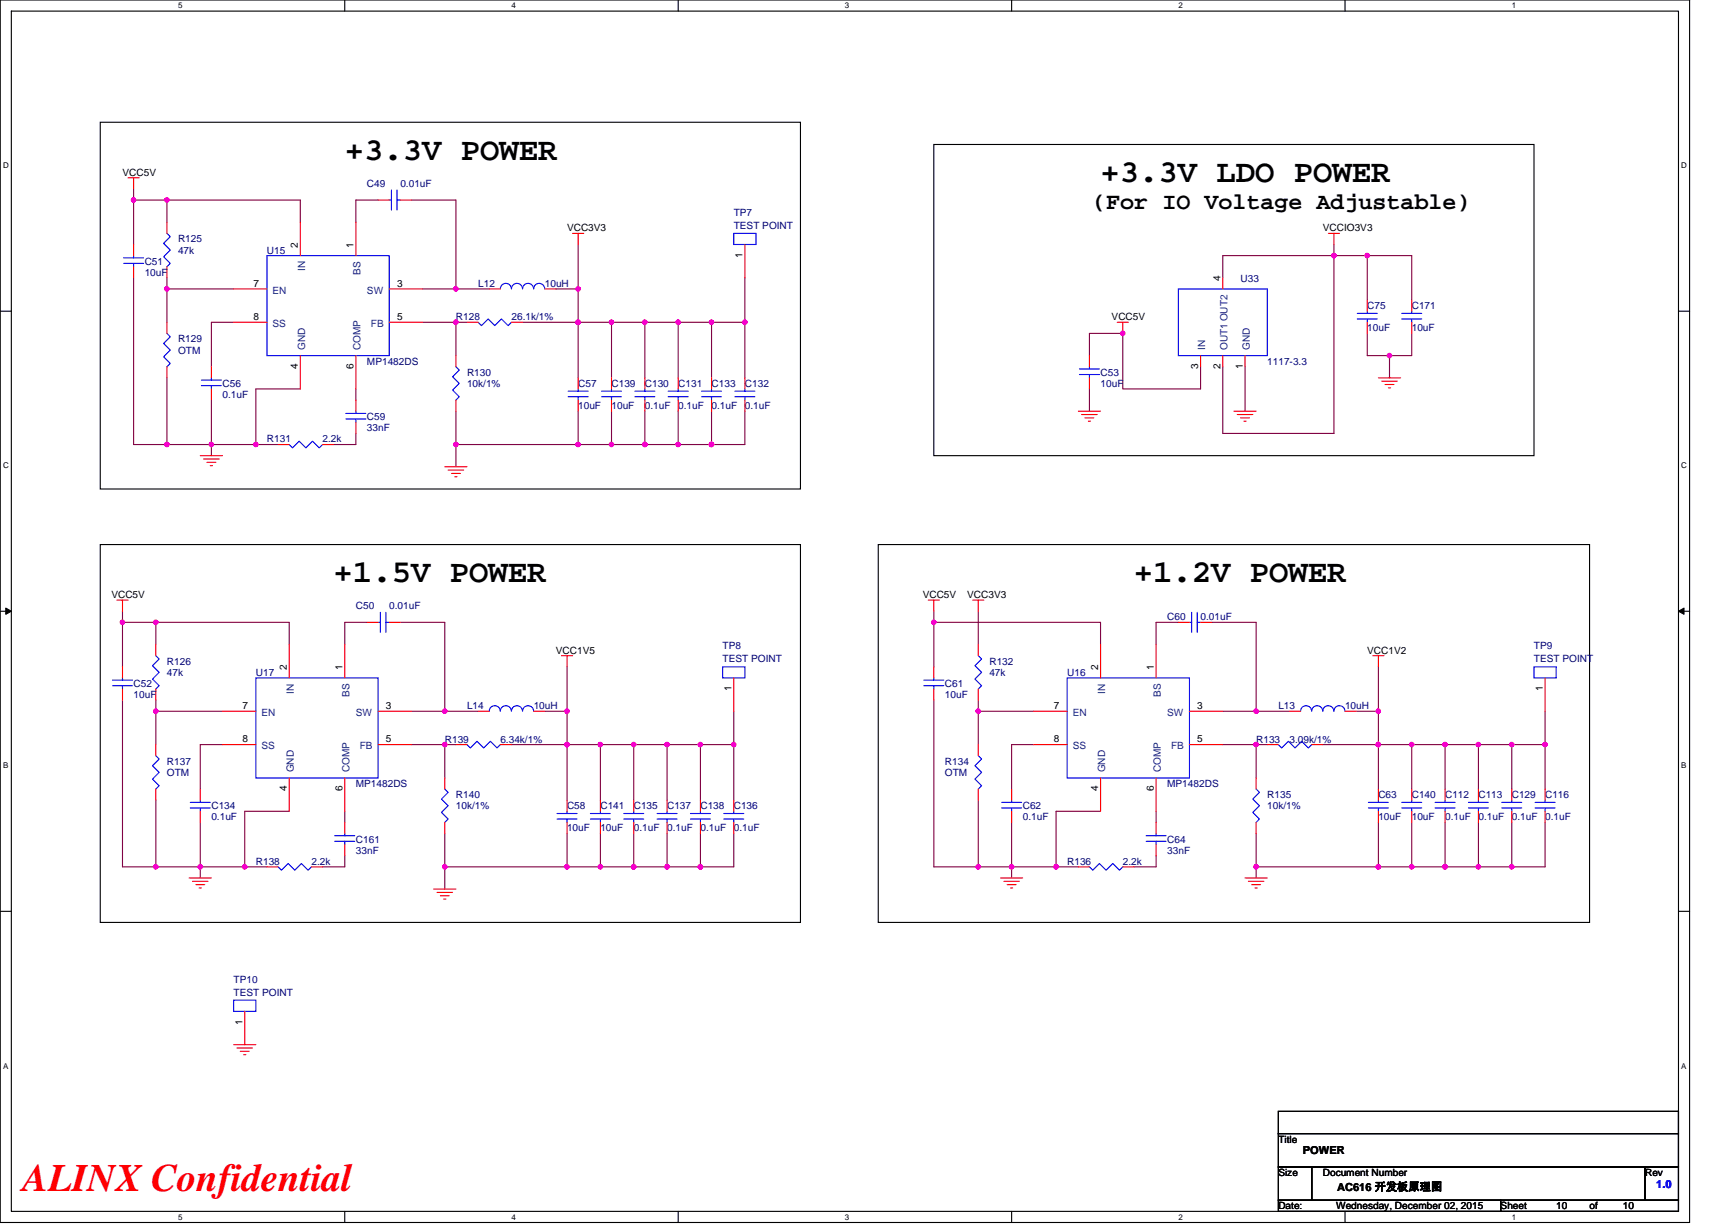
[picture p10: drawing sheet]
<svg xmlns="http://www.w3.org/2000/svg" width="297mm" height="210mm" viewBox="0 0 297 210" stroke-linecap="round" stroke-linejoin="round" font-family="sans-serif">
<path d="M0 0h289.6v209.5h-289.6zM1.9 1.9h285.8v205.7h-285.8z" fill="none" stroke="#000" stroke-width=".19"/>
<g fill="#fff">
<path d="M30.5 .2h.8v1.5h-.8z"/>
<path d="M30.5 207.8h.8v1.6h-.8z"/>
</g>
<path d="M59.1 0v1.9M59.1 207.6v1.9" fill="none" stroke="#000" stroke-width=".19"/>
<g fill="#fff">
<path d="M87.7 .2h.7v1.5h-.7z"/>
<path d="M87.7 207.8h.7v1.6h-.7z"/>
</g>
<path d="M116.2 0v1.9M116.2 207.6v1.9" fill="none" stroke="#000" stroke-width=".19"/>
<g fill="#fff">
<path d="M144.8 .2h.8v1.5h-.8z"/>
<path d="M144.8 207.8h.8v1.6h-.8z"/>
</g>
<path d="M173.4 0v1.9M173.4 207.6v1.9" fill="none" stroke="#000" stroke-width=".19"/>
<g fill="#fff">
<path d="M202 .2h.7v1.5h-.7z"/>
<path d="M202 207.8h.7v1.6h-.7z"/>
</g>
<path d="M230.5 0v1.9M230.5 207.6v1.9" fill="none" stroke="#000" stroke-width=".19"/>
<g fill="#fff">
<path d="M259.1 .2h.8v1.5h-.8z"/>
<path d="M259.1 207.8h.8v1.6h-.8z"/>
<path d="M.5 27.6h1v1.5h-1z"/>
<path d="M288.2 27.6h1v1.5h-1z"/>
<path d="M.5 79.1h1v1.5h-1z"/>
<path d="M288.2 79.1h1v1.5h-1z"/>
</g>
<path d="M0 53.3h1.9M287.7 53.3h1.9" fill="none" stroke="#000" stroke-width=".19"/>
<g fill="#fff">
<path d="M.5 130.5h.9v1.5h-.9z"/>
<path d="M288.2 130.5h.9v1.5h-.9z"/>
</g>
<path d="M0 104.8h1.9M287.7 104.8h1.9" fill="none" stroke="#000" stroke-width=".19"/>
<path d="M1 104.2l.9 .6-.9 .5zM287.7 104.8l.9-.6v1.1z" fill="#000" stroke="#000" stroke-width=".17"/>
<g fill="#fff">
<path d="M.5 181.9h.9v1.6h-.9z"/>
<path d="M288.2 181.9h.9v1.6h-.9z"/>
</g>
<g fill="none" stroke="#000" stroke-width=".19">
<path d="M17.2 21h120v62.8h-120zM160.1 24.8h102.8v53.3h-102.8zM17.2 93.3h120v64.8h-120zM150.5 93.3h122v64.8h-122zM0 156.2h1.9M287.7 156.2h1.9M219.1 190.5h68.6v3.8h-68.6zM219.1 194.3h68.6v5.7h-68.6zM219.1 200h5.7v5.7h-5.7zM219.1 205.7h38.1v1.9h-38.1zM224.8 200h57.2v5.7h-57.2zM257.2 205.7h30.5v1.9h-30.5z"/>
<path d="M282 200h5.7v5.7h-5.7z"/>
</g>
<g fill="none" stroke="#800040" stroke-width=".19">
<path d="M22.9 32.4v1.9M22.9 34.3v7.6M22.9 34.3h5.7v3.8M28.6 34.3h22.9v3.8M64.8 34.3h-3.8v3.8M70.5 34.3h7.6v15.2M22.9 47.6v28.6h5.7M28.6 49.5h11.4M28.6 47.6v1.9M28.6 49.5v5.7M40 55.2h-3.8v7.7M72.4 55.2h5.7"/>
<path d="M72.4 49.5h5.7M78.1 55.2h1.9M78.1 49.5h5.8M78.1 55.2v5.8M89.6 55.2h9.5M95.3 49.5h3.8M99.1 55.2h5.7M99.1 49.5v5.7M99.1 55.2v9.6M99.1 41.9v7.6M104.8 55.2h5.7M104.8 55.2v9.6"/>
<path d="M110.5 55.2v9.6M110.5 55.2h5.7M116.2 55.2v9.6M116.2 55.2h5.8M122 55.2v9.6M122 55.2h5.7M127.7 55.2v9.6M127.7 47.6v7.6M209.6 47.6v-3.8h19v30.5h-19v-11.4M228.6 41.9v1.9h5.8M234.4 43.8v7.6M234.4 57.2v3.8h3.8"/>
<path d="M234.4 43.8h7.6v7.6M242 57.1v3.9h-3.8M28.6 76.2h7.6M28.6 64.8v11.4M36.2 76.2h7.7M36.2 68.6v7.6M36.2 76.2v1.9M43.9 76.2h3.8M51.5 66.7h-7.6v9.5M61 66.7v1.9M61 74.3v1.9h-3.8M78.1 70.5v5.7"/>
<path d="M78.1 76.2v3.8M78.1 76.2h21M99.1 76.2h5.7M99.1 70.5v5.7M104.8 70.5v5.7M104.8 76.2h5.7M110.5 70.5v5.7M110.5 76.2h5.7M116.2 70.5v5.7M116.2 76.2h5.8M122 70.5v5.7M127.7 70.5v5.7h-5.7"/>
<path d="M186.7 61v-3.9h5.7v9.6h13.4v-3.8M186.7 66.7v3.8M213.4 62.9v7.6M238.2 61v3.8M21 106.7h5.7v3.8M21 104.8v1.9M21 106.7v7.6M26.7 106.7h22.9v3.8M62.9 106.7h-3.8v3.8M68.6 106.7h7.6v15.2M97.2 114.3v7.6M160.1 104.8v1.9"/>
<path d="M160.1 106.7v7.6M160.1 106.7h28.5v3.8M167.7 104.8v5.7M202 106.7h-3.8v3.8M207.7 106.7h7.6v15.2M236.3 114.3v7.6M21 120v28.6h5.7M26.7 121.9h11.4M26.7 121.9v5.7M26.7 137.2v11.4M26.7 120v1.9M38.1 127.6h-3.8v7.7"/>
<path d="M49.6 139.1h-7.7v9.5M59.1 139.1v1.9M70.5 121.9h5.7M70.5 127.6h5.7M76.2 127.6v5.7M76.2 121.9h5.8M76.2 127.6h1.9M87.7 127.6h9.5M93.4 121.9h3.8M97.2 121.9v5.7M97.2 127.6v9.6M97.2 127.6h5.7"/>
<path d="M102.9 127.6v9.6M102.9 127.6h5.7M108.6 127.6v9.6M108.6 127.6h5.7M114.3 127.6h5.8M114.3 127.6v9.6M120.1 127.6h5.7M120.1 127.6v9.6M125.8 127.6v9.6M125.8 121.9v5.7M160.1 120v28.6h7.6M167.7 121.9v5.7"/>
<path d="M167.7 137.2v11.4M167.7 120v1.9M167.7 121.9h9.5M177.2 127.6h-3.8v7.7M188.6 139.1h-7.6v9.5M198.2 139.1v1.9M209.6 127.6h5.7M209.6 121.9h5.7M215.3 127.6v5.7M215.3 121.9h5.7M215.3 127.6h1.9M226.7 127.6h9.6"/>
<path d="M232.4 121.9h3.9M236.3 121.9v5.7M236.3 127.6v7.7M236.3 127.6h5.7M242 127.6h5.7M242 127.6v7.7M247.7 127.6v7.7M247.7 127.6h5.7M253.4 127.6v7.7M253.4 127.6h5.7M259.1 127.6v7.7M259.1 127.6h5.7"/>
<path d="M264.8 127.6v7.7M264.8 121.9v5.7M26.7 148.6h7.6M34.3 148.6h7.6M34.3 141v7.6M34.3 148.6v1.9M41.9 148.6h3.9M59.1 146.7v1.9h-3.8M76.2 148.6h21M76.2 142.9v5.7M76.2 148.6v3.8M97.2 142.9v5.7"/>
<path d="M97.2 148.6h5.7M102.9 142.9v5.7M102.9 148.6h5.7M108.6 142.9v5.7M108.6 148.6h5.7M114.3 142.9v5.7M114.3 148.6h5.8M120.1 142.9v5.7M125.8 142.9v5.7h-5.7M167.7 148.6h5.7M173.4 141v7.6M173.4 148.6v1.9"/>
<path d="M173.4 148.6h7.6M181 148.6h3.8M198.2 146.7v1.9h-3.9M215.3 148.6v1.9M215.3 142.9v5.7M215.3 148.6h21M236.3 148.6h5.7M236.3 141v7.6M242 141v7.6M242 148.6h5.7M247.7 141v7.6M247.7 148.6h5.7"/>
<path d="M253.4 148.6h5.7M253.4 141v7.6M259.1 141v7.6M264.8 141v7.6h-5.7"/>
</g>
<g fill="#f0f" stroke="#f0f" stroke-width=".19">
<circle cx="36.2" cy="76.2" r=".38"/>
<circle cx="43.8" cy="76.2" r=".38"/>
<circle cx="78.1" cy="49.5" r=".38"/>
<circle cx="78.1" cy="55.2" r=".38"/>
<circle cx="99.1" cy="55.2" r=".38"/>
<circle cx="99.1" cy="49.5" r=".38"/>
<circle cx="99.1" cy="76.2" r=".38"/>
<circle cx="110.5" cy="76.2" r=".38"/>
<circle cx="104.8" cy="76.2" r=".38"/>
<circle cx="28.6" cy="34.3" r=".38"/>
<circle cx="28.6" cy="76.2" r=".38"/>
<circle cx="28.6" cy="49.5" r=".38"/>
<circle cx="22.9" cy="34.3" r=".38"/>
<circle cx="160" cy="106.7" r=".38"/>
<circle cx="215.3" cy="127.6" r=".38"/>
<circle cx="167.7" cy="148.6" r=".38"/>
<circle cx="236.2" cy="121.9" r=".38"/>
<circle cx="173.4" cy="148.6" r=".38"/>
<circle cx="236.2" cy="127.6" r=".38"/>
<circle cx="236.2" cy="148.6" r=".38"/>
<circle cx="215.3" cy="148.6" r=".38"/>
<circle cx="181" cy="148.6" r=".38"/>
<circle cx="215.3" cy="121.9" r=".38"/>
<circle cx="167.7" cy="121.9" r=".38"/>
<circle cx="264.8" cy="127.6" r=".38"/>
<circle cx="121.9" cy="55.2" r=".38"/>
<circle cx="121.9" cy="76.2" r=".38"/>
<circle cx="116.2" cy="76.2" r=".38"/>
<circle cx="116.2" cy="55.2" r=".38"/>
<circle cx="247.7" cy="148.6" r=".38"/>
<circle cx="242" cy="148.6" r=".38"/>
<circle cx="242" cy="127.6" r=".38"/>
<circle cx="259.1" cy="127.6" r=".38"/>
<circle cx="247.7" cy="127.6" r=".38"/>
<circle cx="110.5" cy="55.2" r=".38"/>
<circle cx="259.1" cy="148.6" r=".38"/>
<circle cx="78.1" cy="76.2" r=".38"/>
<circle cx="104.8" cy="55.2" r=".38"/>
<circle cx="253.4" cy="127.6" r=".38"/>
<circle cx="253.4" cy="148.6" r=".38"/>
<circle cx="21" cy="106.7" r=".38"/>
<circle cx="120" cy="148.6" r=".38"/>
<circle cx="114.3" cy="148.6" r=".38"/>
<circle cx="76.2" cy="127.6" r=".38"/>
<circle cx="114.3" cy="127.6" r=".38"/>
<circle cx="76.2" cy="148.6" r=".38"/>
<circle cx="108.6" cy="148.6" r=".38"/>
<circle cx="34.3" cy="148.6" r=".38"/>
<circle cx="97.2" cy="127.6" r=".38"/>
<circle cx="97.2" cy="121.9" r=".38"/>
<circle cx="97.2" cy="148.6" r=".38"/>
<circle cx="102.9" cy="148.6" r=".38"/>
<circle cx="41.9" cy="148.6" r=".38"/>
<circle cx="26.7" cy="106.7" r=".38"/>
<circle cx="125.8" cy="127.6" r=".38"/>
<circle cx="120" cy="127.6" r=".38"/>
<circle cx="26.7" cy="148.6" r=".38"/>
<circle cx="102.9" cy="127.6" r=".38"/>
<circle cx="76.2" cy="121.9" r=".38"/>
<circle cx="108.6" cy="127.6" r=".38"/>
<circle cx="26.7" cy="121.9" r=".38"/>
<circle cx="127.7" cy="55.2" r=".38"/>
<circle cx="228.6" cy="43.8" r=".38"/>
<circle cx="234.3" cy="43.8" r=".38"/>
<circle cx="238.1" cy="60.9" r=".38"/>
<circle cx="192.4" cy="57.1" r=".38"/>
</g>
<g fill="none" stroke="#f00" stroke-width=".19">
<path d="M21.9 30.5h2M22.9 30.5v1.9M28.6 38.1v1.9M51.5 38.1v5.7M61 38.1v5.7M64.8 34.3h1.9M68.6 34.3h1.9M22.9 41.9v1.9M22.9 45.7v1.9M28.6 45.7v1.9M28.6 55.2v1.9M40 49.5h5.8"/>
<path d="M40 55.2h5.8M66.7 49.5h5.7M66.7 55.2h5.7M80 55.2h2M83.9 49.5h1.9M87.7 55.2h1.9M93.4 49.5h1.9M98.1 40h2M99.1 40v1.9M127.7 41.9v5.7M191.5 55.2h1.9M192.4 55.2v2"/>
<path d="M209.6 47.6v1.9M227.7 40h1.9M228.6 40v1.9M234.4 51.4v1.9M234.4 55.2v1.9M242 51.4v1.9M242 55.2v1.9M28.6 62.9v1.9M34.3 78.1h3.8M34.9 78.7h2.7M35.5 79.2h1.5M36 79.8h.4"/>
<path d="M36.2 62.9v1.9M36.2 66.7v1.9M47.7 76.2h1.9M51.5 61v5.7M55.3 76.2h1.9M61 68.6v1.9M61 72.4v1.9M61 61v5.7M78.1 61v1.9M78.1 68.6v1.9M99.1 64.8v1.9M99.1 68.6v1.9"/>
<path d="M104.8 64.8v1.9M104.8 68.6v1.9M110.5 64.8v1.9M110.5 68.6v1.9M116.2 64.8v1.9M116.2 68.6v1.9M122 64.8v1.9M122 68.6v1.9M127.7 64.8v1.9M127.7 68.6v1.9M184.8 70.5h3.8M185.4 71.1h2.7"/>
<path d="M186 71.6h1.5M186.5 72.2h.4M186.7 61v1.9M186.7 64.8v1.9M205.8 61v1.9M209.6 61v1.9M211.5 70.5h3.8M212.1 71.1h2.6M212.6 71.6h1.6M213.2 72.2h.4M213.4 61v1.9M236.3 64.8h3.8"/>
<path d="M236.8 65.3h2.7M237.4 65.9h1.5M238 66.5h.4M76.2 80h3.8M76.8 80.6h2.7M77.4 81.2h1.5M78 81.7h.3M20 102.9h1.9M21 114.3v1.9M21 118.1v1.9M21 102.9v1.9M26.7 110.5v1.9"/>
<path d="M26.7 118.1v1.9M49.6 110.5v5.7M59.1 110.5v5.7M62.9 106.7h1.9M66.7 106.7h1.9M96.2 112.4h1.9M97.2 112.4v1.9M125.8 116.2v5.7M159.1 102.9h1.9M160.1 102.9v1.9M160.1 114.3v1.9M160.1 118.1v1.9"/>
<path d="M166.7 102.9h1.9M167.7 102.9v1.9M167.7 110.5v1.9M167.7 118.1v1.9M188.6 110.5v5.7M198.2 110.5v5.7M202 106.7h1.9M205.8 106.7h1.9M235.3 112.4h1.9M236.3 112.4v1.9M264.8 116.2v5.7M26.7 127.6v1.9"/>
<path d="M26.7 135.3v1.9M34.3 135.3v1.9M34.3 139.1v1.9M38.1 121.9h5.8M38.1 127.6h5.8M49.6 133.3v5.8M59.1 133.3v5.8M64.8 121.9h5.7M64.8 127.6h5.7M76.2 133.3v2M78.1 127.6h1.9M82 121.9h1.9"/>
<path d="M85.8 127.6h1.9M91.5 121.9h1.9M97.2 137.2v1.9M102.9 137.2v1.9M108.6 137.2v1.9M114.3 137.2v1.9M120.1 137.2v1.9M125.8 137.2v1.9M167.7 127.6v1.9M167.7 135.3v1.9M173.4 135.3v1.9M173.4 139.1v1.9"/>
<path d="M177.2 121.9h5.7M177.2 127.6h5.7M188.6 133.3v5.8M198.2 133.3v5.8M203.9 121.9h5.7M203.9 127.6h5.7M215.3 133.3v2M217.2 127.6h1.9M221 121.9h1.9M224.8 127.6h1.9M230.5 121.9h1.9M236.3 135.3v1.9"/>
<path d="M236.3 139.1v1.9M242 135.3v1.9M242 139.1v1.9M247.7 135.3v1.9M247.7 139.1v1.9M253.4 135.3v1.9M253.4 139.1v1.9M259.1 135.3v1.9M259.1 139.1v1.9M264.8 135.3v1.9M264.8 139.1v1.9M32.4 150.5h3.8"/>
<path d="M33 151.1h2.7M33.6 151.6h1.5M34.1 152.2h.4M45.8 148.6h1.9M53.4 148.6h1.9M59.1 141v1.9M59.1 144.8v1.9M74.3 152.4h3.8M74.9 153h2.7M75.5 153.5h1.5M76 154.1h.4M76.2 141v1.9"/>
<path d="M97.2 141v1.9M102.9 141v1.9M108.6 141v1.9M114.3 141v1.9M120.1 141v1.9M125.8 141v1.9M171.5 150.5h3.8M172.1 151.1h2.6M172.6 151.6h1.6M173.2 152.2h.4M184.8 148.6h1.9M192.4 148.6h1.9"/>
<path d="M198.2 141v1.9M198.2 144.8v1.9M213.4 150.5h3.8M214 151.1h2.6M214.5 151.6h1.6M215.1 152.2h.4M215.3 141v1.9M40 179.1h3.9M40.6 179.6h2.7M41.9 173.4v5.7M41.2 180.2h1.5M41.8 180.8h.3"/>
</g>
<g fill="none" stroke="#00f" stroke-width=".19">
<path d="M66.7 34.3h.4M67.1 32.6v3.4M68 32.6v3.4M68 34.3h.6M21.2 45.1h3.4M21.2 44.2h3.4M22.9 43.8v.4M22.9 45.1v.6M28.6 40l.6 .6-1.2 1.1 1.2 1.2-1.2 1.1 1.2 1.1-.6 .6M28.6 57.1l.6 .6-1.2 1.2 1.2 1.1-1.2 1.2 1.2 1.1-.6 .6M45.8 43.8h20.9v17.2h-20.9zM82 55.2l.5 .6 1.2-1.1 1.1 1.1 1.2-1.1 1.1 1.1 .6-.6"/>
<path d="M87.6 49.5a.94 .94 0 0 0-.9-.9 .94 .94 0 0 0-.9 .9M91.5 49.5a.95 .95 0 0 0-1-.9 .95 .95 0 0 0-.9 .9 .94 .94 0 0 0-1-.9 .94 .94 0 0 0-.9 .9M93.4 49.5a.94 .94 0 0 0-1-.9 .94 .94 0 0 0-.9 .9M125.8 40h3.8v1.9h-3.8zM202 49.5h15.2v11.5h-15.2zM232.6 54.7h3.5M232.6 53.7h3.5M234.4 53.3v.4M234.4 54.7v.5M240.3 54.7h3.4M240.3 53.7h3.4M242 53.3v.4"/>
<path d="M242 54.7v.5M34.5 66.1h3.4M34.5 65.2h3.4M36.2 64.8v.4M36.2 66.1v.6M49.6 76.2l.5 .6 1.2-1.2 1.1 1.2 1.2-1.2 1.1 1.2 .6-.6M59.3 71.8h3.4M59.3 70.9h3.4M61 70.5v.4M61 71.8v.6M78.1 62.9l.6 .5-1.1 1.2 1.1 1.1-1.1 1.2 1.1 1.1-.6 .6M97.4 68h3.4"/>
<path d="M97.4 67.1h3.4M99.1 66.7v.4M99.1 68v.6M103.1 68h3.4M103.1 67.1h3.4M104.8 66.7v.4M104.8 68v.6M108.8 68h3.4M108.8 67.1h3.4M110.5 66.7v.4M110.5 68v.6M114.5 68h3.5"/>
<path d="M114.5 67.1h3.5M116.2 66.7v.4M116.2 68v.6M120.2 68h3.5M120.2 67.1h3.5M122 66.7v.4M122 68v.6M126 68h3.4M126 67.1h3.4M127.7 66.7v.4M127.7 68v.6M185 64.2h3.4"/>
<path d="M185 63.2h3.4M186.7 62.9v.3M186.7 64.2v.6M19.3 117.5h3.4M19.3 116.6h3.4M21 116.2v.4M21 117.5v.6M26.7 112.4l.6 .6-1.2 1.1 1.2 1.2-1.2 1.1 1.2 1.1-.6 .6M43.9 116.2h20.9v17.1h-20.9zM64.8 106.7h.4M65.2 105v3.4M66.1 105v3.4"/>
<path d="M66.1 106.7h.6M123.9 114.3h3.8v1.9h-3.8zM158.3 117.5h3.5M158.3 116.6h3.5M160.1 116.2v.4M160.1 117.5v.6M167.7 112.4l.6 .6-1.2 1.1 1.2 1.2-1.2 1.1 1.2 1.1-.6 .6M182.9 116.2h21v17.1h-21zM203.9 106.7h.4M204.3 105v3.4M205.2 106.7h.6M205.2 105v3.4"/>
<path d="M262.9 114.3h3.8v1.9h-3.8zM26.7 129.5l.6 .6-1.2 1.2 1.2 1.1-1.2 1.1 1.2 1.2-.6 .6M32.6 138.5h3.4M32.6 137.5h3.4M34.3 137.2v.3M34.3 138.5v.6M76.2 135.3l.6 .5-1.1 1.2 1.1 1.1-1.1 1.2 1.1 1.1-.6 .6M80 127.6l.6 .6 1.2-1.1 1.1 1.1 1.1-1.1 1.2 1.1 .6-.6M83.9 121.9a.94 .94 0 0 1 .9-.9 .94 .94 0 0 1 .9 .9 .95 .95 0 0 1 1-.9 .95 .95 0 0 1 .9 .9M87.7 121.9a.94 .94 0 0 1 .9-.9 .94 .94 0 0 1 1 .9 .95 .95 0 0 1 .9-.9 .95 .95 0 0 1 1 .9M95.5 139.4h3.4M97.2 139.1v.3"/>
<path d="M101.2 139.4h3.4M102.9 139.1v.3M106.9 139.4h3.4M108.6 139.1v.3M112.6 139.4h3.5M114.3 139.1v.3M118.3 139.4h3.5M120.1 139.1v.3M124.1 139.4h3.4M125.8 139.1v.3M167.7 129.5l.6 .6-1.2 1.2 1.2 1.1-1.2 1.1 1.2 1.2-.6 .6M171.7 138.5h3.4"/>
<path d="M171.7 137.5h3.4M173.4 137.2v.3M173.4 138.5v.6M215.3 135.3l.6 .5-1.2 1.2 1.2 1.1-1.2 1.2 1.2 1.1-.6 .6M219.1 127.6l.6 .6 1.1-1.1 1.2 1.1 1.1-1.1 1.2 1.1 .5-.6M222.9 121.9a.94 .94 0 0 1 1-.9 .94 .94 0 0 1 .9 .9M224.8 121.9a.94 .94 0 0 1 1-.9 .94 .94 0 0 1 .9 .9 .95 .95 0 0 1 1-.9 .95 .95 0 0 1 .9 .9M228.6 121.9a.94 .94 0 0 1 1-.9 .94 .94 0 0 1 .9 .9M234.5 138.5h3.5M234.5 137.5h3.5M236.3 137.2v.3M236.3 138.5v.6"/>
<path d="M240.3 138.5h3.4M240.3 137.5h3.4M242 137.2v.3M242 138.5v.6M246 138.5h3.4M246 137.5h3.4M247.7 137.2v.3M247.7 138.5v.6M251.7 138.5h3.4M251.7 137.5h3.4M253.4 137.2v.3M253.4 138.5v.6"/>
<path d="M257.4 138.5h3.4M257.4 137.5h3.4M259.1 137.2v.3M259.1 138.5v.6M263.1 138.5h3.4M263.1 137.5h3.4M264.8 137.2v.3M264.8 138.5v.6M47.7 148.6l.5 .6 1.2-1.2 1.1 1.2 1.2-1.2 1.1 1.2 .6-.6M57.4 144.2h3.4M57.4 143.3h3.4M59.1 142.9v.4"/>
<path d="M59.1 144.2v.6M95.5 140.4h3.4M97.2 140.4v.6M101.2 140.4h3.4M102.9 140.4v.6M106.9 140.4h3.4M108.6 140.4v.6M112.6 140.4h3.5M114.3 140.4v.6M118.3 140.4h3.5M120.1 140.4v.6M124.1 140.4h3.4"/>
<path d="M125.8 140.4v.6M186.7 148.6l.6 .6 1.1-1.2 1.2 1.2 1.1-1.2 1.2 1.2 .5-.6M196.4 144.2h3.5M196.4 143.3h3.5M198.2 142.9v.4M198.2 144.2v.6M40 171.4h3.9v2h-3.9z"/>
</g>
<text font-size="6.7" fill="#f00" x="3.8" y="204.1">ALINX Confidential</text>
<g font-size="5.5">
<text x="59.1" y="27.5">+3.3V POWER</text>
<text x="188.6" y="31.3">+3.3V LDO POWER</text>
<text x="57.2" y="99.8">+1.5V POWER</text>
<text x="194.3" y="99.8">+1.2V POWER</text>
</g>
<text font-size="4" x="187.2" y="35.8">(For IO Voltage Adjustable)</text>
<g font-size="1.9">
<text x="223.3" y="197.8">POWER</text>
<text x="229.2" y="204.1">AC616 开发板原理图</text>
</g>
<text font-size="1.9" fill="#00f" x="283.9" y="203.7">1.0</text>
<g font-size="1.7">
<text x="21" y="30.1">VCC5V</text>
<text x="97.2" y="39.6">VCC3V3</text>
<text x="226.7" y="39.6">VCCIO3V3</text>
<text x="51.1" y="42.5" transform="rotate(-90 51.1 42.5)">2</text>
<text x="60.6" y="42.5" transform="rotate(-90 60.6 42.5)">1</text>
<text x="127.3" y="44.2" transform="rotate(-90 127.3 44.2)">1</text>
<text x="43.5" y="49.1">7</text>
<text x="68" y="49.1">3</text>
<text x="209.2" y="48.2" transform="rotate(-90 209.2 48.2)">4</text>
<text x="43.5" y="54.8">8</text>
<text x="68" y="54.8">5</text>
<text x="190.5" y="54.9">VCC5V</text>
<text x="51.1" y="63.2" transform="rotate(-90 51.1 63.2)">4</text>
<text x="60.6" y="63.2" transform="rotate(-90 60.6 63.2)">6</text>
<text x="205.4" y="63.2" transform="rotate(-90 205.4 63.2)">3</text>
<text x="209.2" y="63.2" transform="rotate(-90 209.2 63.2)">2</text>
<text x="213" y="63.2" transform="rotate(-90 213 63.2)">1</text>
<text x="19.1" y="102.5">VCC5V</text>
<text x="158.2" y="102.5">VCC5V</text>
<text x="165.8" y="102.5">VCC3V3</text>
<text x="95.3" y="112">VCC1V5</text>
<text x="234.4" y="112">VCC1V2</text>
<text x="49.2" y="114.9" transform="rotate(-90 49.2 114.9)">2</text>
<text x="58.7" y="114.9" transform="rotate(-90 58.7 114.9)">1</text>
<text x="125.4" y="118.5" transform="rotate(-90 125.4 118.5)">1</text>
<text x="188.2" y="114.9" transform="rotate(-90 188.2 114.9)">2</text>
<text x="197.8" y="114.9" transform="rotate(-90 197.8 114.9)">1</text>
<text x="264.4" y="118.5" transform="rotate(-90 264.4 118.5)">1</text>
<text x="41.6" y="121.5">7</text>
<text x="66.1" y="121.5">3</text>
<text x="180.6" y="121.5">7</text>
<text x="205.2" y="121.5">3</text>
<text x="41.6" y="127.2">8</text>
<text x="66.1" y="127.2">5</text>
<text x="180.6" y="127.2">8</text>
<text x="205.2" y="127.2">5</text>
<text x="49.2" y="135.6" transform="rotate(-90 49.2 135.6)">4</text>
<text x="58.7" y="135.6" transform="rotate(-90 58.7 135.6)">6</text>
<text x="188.2" y="135.6" transform="rotate(-90 188.2 135.6)">4</text>
<text x="197.8" y="135.6" transform="rotate(-90 197.8 135.6)">6</text>
<text x="41.5" y="175.6" transform="rotate(-90 41.5 175.6)">1</text>
<text x="219.1" y="195.9">Title</text>
<text x="219.1" y="201.6">Size</text>
<text x="226.7" y="201.6">Document Number</text>
<text x="282" y="201.6">Rev</text>
<text x="219.1" y="207.3">Date:</text>
<text x="229" y="207.3">Wednesday, December 02, 2015</text>
<text x="257.2" y="207.3">Sheet</text>
<text x="266.7" y="207.3">10</text>
<text x="272.5" y="207.3">of</text>
<text x="278.2" y="207.3">10</text>
</g>
<g font-size="1.7" fill="#000080">
<text x="62.9" y="32">C49</text>
<text x="68.6" y="32">0.01uF</text>
<text x="30.5" y="41.6">R125</text>
<text x="125.8" y="37">TP7</text>
<text x="125.8" y="39.3">TEST POINT</text>
<text x="24.8" y="45.4">C51</text>
<text x="24.8" y="47.3">10uF</text>
<text x="30.5" y="43.5">47k</text>
<text x="45.8" y="43.5">U15</text>
<text x="82" y="49.2">L12</text>
<text x="93.4" y="49.2">10uH</text>
<text x="212.6" y="48.4">U33</text>
<text x="234.4" y="53">C75</text>
<text x="242" y="53">C171</text>
<text x="30.5" y="58.7">R129</text>
<text x="78.1" y="54.9">R128</text>
<text x="87.7" y="54.9">26.1k/1%</text>
<text x="234.4" y="56.8">10uF</text>
<text x="242" y="56.8">10uF</text>
<text x="30.5" y="60.6">OTM</text>
<text x="62.9" y="62.5">MP1482DS</text>
<text x="80" y="64.4">R130</text>
<text x="188.6" y="64.4">C53</text>
<text x="217.2" y="62.5">1117-3.3</text>
<text x="38.1" y="66.3">C56</text>
<text x="38.1" y="68.2">0.1uF</text>
<text x="80" y="66.3">10k/1%</text>
<text x="99.1" y="66.3">C57</text>
<text x="99.1" y="70.1">10uF</text>
<text x="104.8" y="66.3">C139</text>
<text x="104.8" y="70.1">10uF</text>
<text x="110.5" y="66.3">C130</text>
<text x="110.5" y="70.1">0.1uF</text>
<text x="116.2" y="66.3">C131</text>
<text x="116.2" y="70.1">0.1uF</text>
<text x="122" y="66.3">C133</text>
<text x="122" y="70.1">0.1uF</text>
<text x="127.7" y="66.3">C132</text>
<text x="127.7" y="70.1">0.1uF</text>
<text x="188.6" y="66.3">10uF</text>
<text x="45.8" y="75.8">R131</text>
<text x="55.3" y="75.8">2.2k</text>
<text x="62.9" y="72">C59</text>
<text x="62.9" y="73.9">33nF</text>
<text x="61" y="104.4">C50</text>
<text x="66.7" y="104.4">0.01uF</text>
<text x="200.1" y="106.3">C60</text>
<text x="205.8" y="106.3">0.01uF</text>
<text x="28.6" y="113.9">R126</text>
<text x="123.9" y="111.3">TP8</text>
<text x="123.9" y="113.6">TEST POINT</text>
<text x="169.6" y="113.9">R132</text>
<text x="262.9" y="111.3">TP9</text>
<text x="262.9" y="113.6">TEST POINT</text>
<text x="22.9" y="117.8">C52</text>
<text x="22.9" y="119.7">10uF</text>
<text x="28.6" y="115.8">47k</text>
<text x="43.9" y="115.8">U17</text>
<text x="162" y="117.8">C61</text>
<text x="162" y="119.7">10uF</text>
<text x="169.6" y="115.8">47k</text>
<text x="182.9" y="115.8">U16</text>
<text x="80" y="121.6">L14</text>
<text x="91.5" y="121.6">10uH</text>
<text x="219.1" y="121.6">L13</text>
<text x="230.5" y="121.6">10uH</text>
<text x="28.6" y="131.1">R137</text>
<text x="76.2" y="127.3">R139</text>
<text x="85.8" y="127.3">6.34k/1%</text>
<text x="162" y="131.1">R134</text>
<text x="215.3" y="127.3">R133</text>
<text x="221" y="127.3">3.09k/1%</text>
<text x="28.6" y="133">OTM</text>
<text x="61" y="134.9">MP1482DS</text>
<text x="78.1" y="136.8">R140</text>
<text x="162" y="133">OTM</text>
<text x="200.1" y="134.9">MP1482DS</text>
<text x="217.2" y="136.8">R135</text>
<text x="236.3" y="136.8">C63</text>
<text x="242" y="136.8">C140</text>
<text x="247.7" y="136.8">C112</text>
<text x="253.4" y="136.8">C113</text>
<text x="259.1" y="136.8">C129</text>
<text x="264.8" y="136.8">C116</text>
<text x="36.2" y="138.7">C134</text>
<text x="36.2" y="140.6">0.1uF</text>
<text x="78.1" y="138.7">10k/1%</text>
<text x="97.2" y="138.7">C58</text>
<text x="97.2" y="142.5">10uF</text>
<text x="102.9" y="138.7">C141</text>
<text x="102.9" y="142.5">10uF</text>
<text x="108.6" y="138.7">C135</text>
<text x="108.6" y="142.5">0.1uF</text>
<text x="114.3" y="138.7">C137</text>
<text x="114.3" y="142.5">0.1uF</text>
<text x="120.1" y="138.7">C138</text>
<text x="120.1" y="142.5">0.1uF</text>
<text x="125.8" y="138.7">C136</text>
<text x="125.8" y="142.5">0.1uF</text>
<text x="175.3" y="138.7">C62</text>
<text x="175.3" y="140.6">0.1uF</text>
<text x="217.2" y="138.7">10k/1%</text>
<text x="236.3" y="140.6">10uF</text>
<text x="242" y="140.6">10uF</text>
<text x="247.7" y="140.6">0.1uF</text>
<text x="253.4" y="140.6">0.1uF</text>
<text x="259.1" y="140.6">0.1uF</text>
<text x="264.8" y="140.6">0.1uF</text>
<text x="43.9" y="148.2">R138</text>
<text x="53.4" y="148.2">2.2k</text>
<text x="61" y="144.4">C161</text>
<text x="61" y="146.3">33nF</text>
<text x="182.9" y="148.2">R136</text>
<text x="192.4" y="148.2">2.2k</text>
<text x="200.1" y="144.4">C64</text>
<text x="200.1" y="146.3">33nF</text>
<text x="40" y="168.4">TP10</text>
<text x="40" y="170.7">TEST POINT</text>
</g>
<g font-size="1.7" fill="#004080">
<text x="52.3" y="46.5" transform="rotate(-90 52.3 46.5)">IN</text>
<text x="61.8" y="47.1" transform="rotate(-90 61.8 47.1)">BS</text>
<text x="46.7" y="50.3">EN</text>
<text x="62.9" y="50.3">SW</text>
<text x="46.7" y="56">SS</text>
<text x="63.6" y="56">FB</text>
<text x="52.3" y="60" transform="rotate(-90 52.3 60)">GND</text>
<text x="61.8" y="60" transform="rotate(-90 61.8 60)">COMP</text>
<text x="206.6" y="60" transform="rotate(-90 206.6 60)">IN</text>
<text x="210.4" y="60" transform="rotate(-90 210.4 60)">OUT1 OUT2</text>
<text x="214.2" y="60" transform="rotate(-90 214.2 60)">GND</text>
<text x="50.4" y="118.9" transform="rotate(-90 50.4 118.9)">IN</text>
<text x="59.9" y="119.4" transform="rotate(-90 59.9 119.4)">BS</text>
<text x="189.4" y="118.9" transform="rotate(-90 189.4 118.9)">IN</text>
<text x="199" y="119.4" transform="rotate(-90 199 119.4)">BS</text>
<text x="44.8" y="122.7">EN</text>
<text x="61" y="122.7">SW</text>
<text x="183.9" y="122.7">EN</text>
<text x="200.1" y="122.7">SW</text>
<text x="44.8" y="128.4">SS</text>
<text x="61.7" y="128.4">FB</text>
<text x="183.9" y="128.4">SS</text>
<text x="200.7" y="128.4">FB</text>
<text x="50.4" y="132.4" transform="rotate(-90 50.4 132.4)">GND</text>
<text x="59.9" y="132.4" transform="rotate(-90 59.9 132.4)">COMP</text>
<text x="189.4" y="132.4" transform="rotate(-90 189.4 132.4)">GND</text>
<text x="199" y="132.4" transform="rotate(-90 199 132.4)">COMP</text>
</g>
<g font-size="1.4">
<text x="30.5" y="1.4">5</text>
<text x="87.7" y="1.4">4</text>
<text x="144.8" y="1.4">3</text>
<text x="202" y="1.4">2</text>
<text x="259.1" y="1.4">1</text>
<text x=".5" y="28.9">D</text>
<text x="288.2" y="28.9">D</text>
<text x=".5" y="80.3">C</text>
<text x="288.2" y="80.3">C</text>
<text x=".5" y="131.7">B</text>
<text x="288.2" y="131.7">B</text>
<text x=".5" y="183.2">A</text>
<text x="288.2" y="183.2">A</text>
<text x="30.5" y="209.1">5</text>
<text x="87.7" y="209.1">4</text>
<text x="144.8" y="209.1">3</text>
<text x="202" y="209.1">2</text>
<text x="259.1" y="209.1">1</text>
</g>
</svg>
